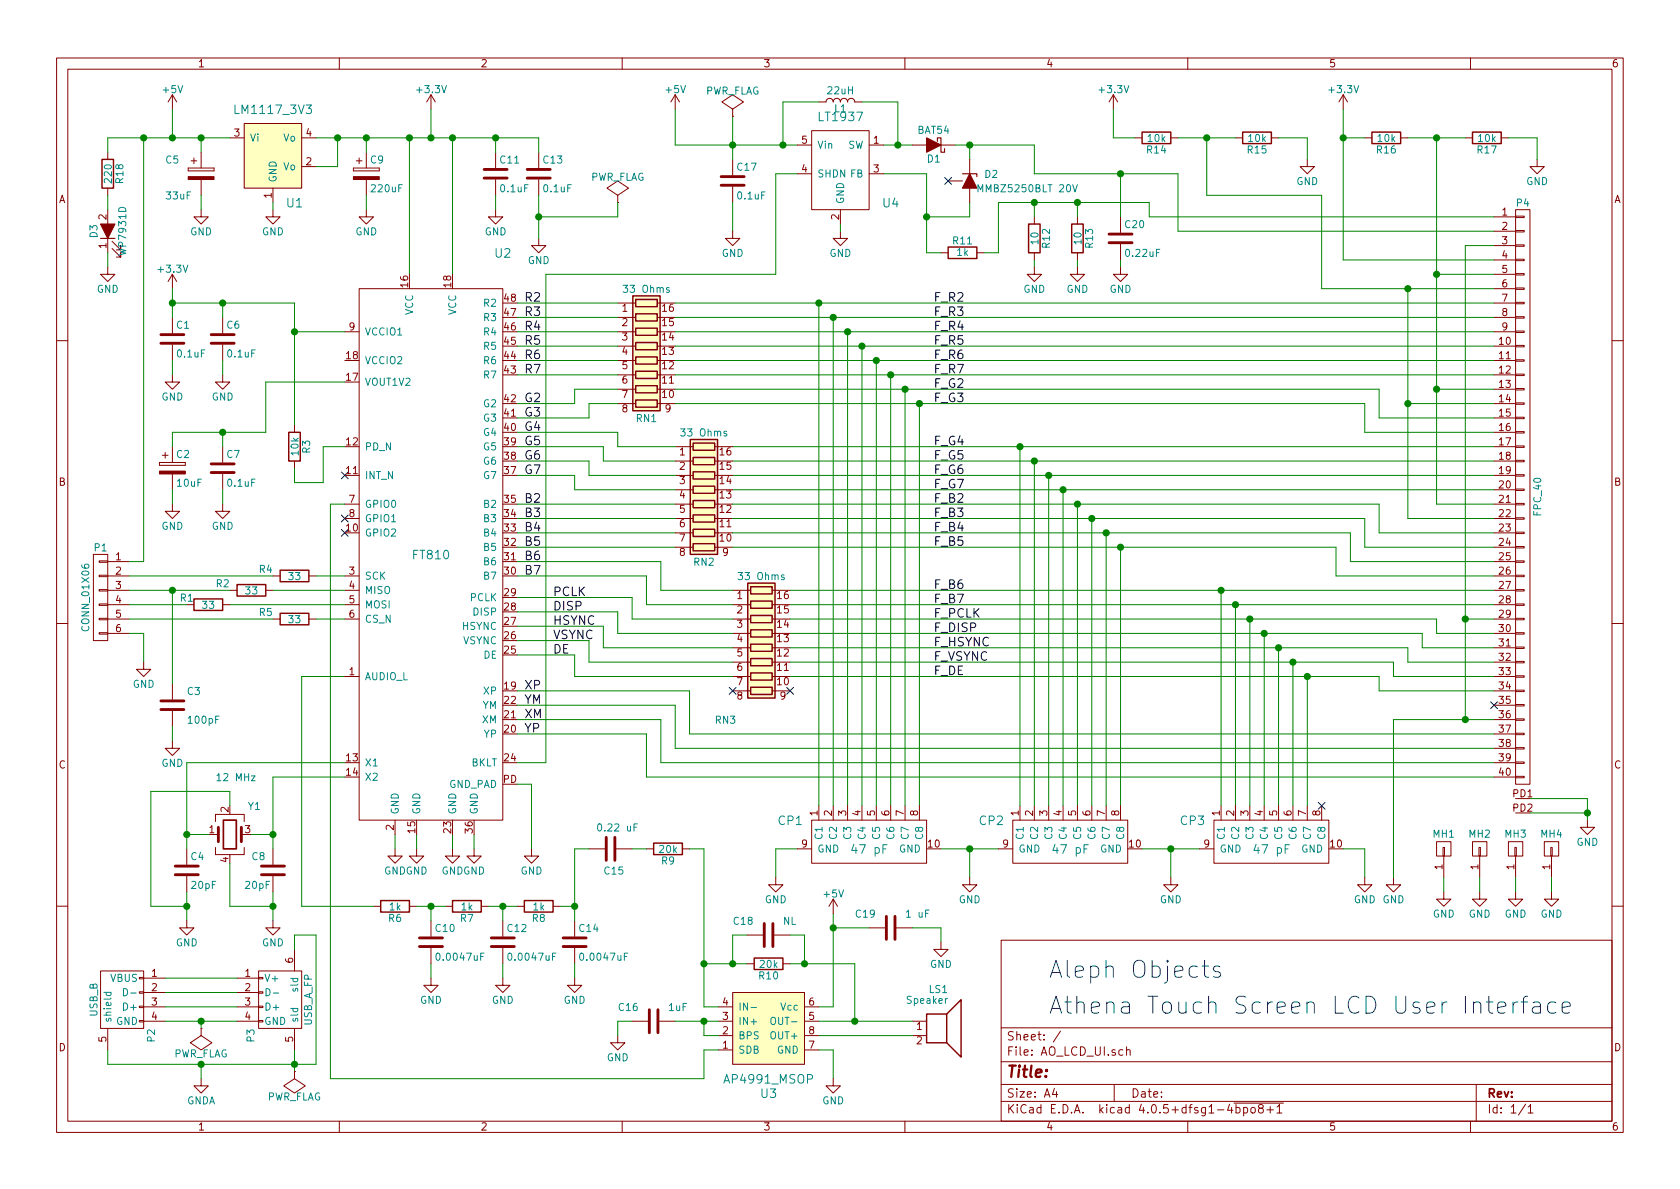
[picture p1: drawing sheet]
<svg xmlns="http://www.w3.org/2000/svg" width="297mm" height="210mm" viewBox="0 0 297 210" stroke-linecap="round" stroke-linejoin="round" font-family="sans-serif">
<g fill="none" stroke="#840000" stroke-width=".18">
<path d="M10 10.3h277v189.9h-277zM12 12.2h273v186.1h-273zM30.5 16.8l-.8 1.2M30.5 16.8v2.5M30.5 16.8l.7 1.2M60 10.3v1.9M76.2 16.8l-.8 1.2M76.2 16.8v2.5M76.2 16.8l.8 1.2M110 10.3v1.9M119.4 16.8l-.8 1.2M119.4 16.8v2.5"/>
<path d="M119.4 16.8l.7 1.2M129.5 19.3l1.9-1.3-1.9-1.2-1.9 1.2 1.9 1.3v1.3M144.8 18h1.2a.63 .63 0 0 1 .7-.6 .63 .63 0 0 1 .6 .6 .63 .63 0 0 1 .7-.6 .63 .63 0 0 1 .6 .6 .63 .63 0 0 1 .6-.6 .63 .63 0 0 1 .7 .6 .63 .63 0 0 1 .6-.6 .63 .63 0 0 1 .6 .6h1.3M160 10.3v1.9M196.8 16.8l-.7 1.2M196.8 16.8v2.5M196.8 16.8l.8 1.2M210 10.3v1.9M237.5 16.8l-.8 1.2M237.5 16.8v2.5M237.5 16.8l.8 1.2M260 10.3v1.9"/>
<path d="M19 26.9v1.3M19 33.3v1.2M19 37.1v7.6M33.3 29.7v.5zM33.3 30.2h4.5zM33.3 29.7h4.5zM33.8 28.4h1M34.3 27.9v1.1M35.6 37.1v1.2h1.2l-1.2 1.3-1.3-1.3h1.3M35.6 26.9v2.8M35.6 31.7v2.8M37.8 29.7v.5z"/>
<path d="M40.6 24.4h2.6M43.2 21.8h10.1v11.5h-10.1zM48.3 37.1v1.2h1.2l-1.2 1.3-1.3-1.3h1.3M48.3 33.3v2.5M53.3 24.4h2.6M53.3 29.5h2.6M62.5 29.7v.5zM62.5 30.2h4.6zM62.5 29.7h4.6zM63 28.4h1M63.5 27.9v1.1M64.8 37.1v1.2h1.2l-1.2 1.3-1.3-1.3h1.3"/>
<path d="M64.8 26.9v2.8M64.8 31.7v2.8M67.1 29.7v.5zM87.6 37.1v1.2h1.3l-1.3 1.3-1.2-1.3h1.2M87.6 26.9v2.8M87.6 31.7v2.8M95.2 26.9v2.8M95.2 31.7v2.8M109.2 35.8h.1M109.2 34.5l1.9-1.2-1.9-1.3-1.9 1.3 1.9 1.2v1.3M129.5 20.6h.1M129.5 28.2v2.8"/>
<path d="M129.5 33v2.8M141 25.6h2.5M141 30.7h2.5M143.5 23.1h10.2v14h-10.2zM148.6 37.1v2.5M153.7 25.6h2.5M153.7 30.7h2.5M161.3 25.6h7.6M167.6 32h2.6M171.4 28.2v7.6M182.9 38.3v1.3M190.5 38.3v1.3"/>
<path d="M198.1 38.3v2.8M200.7 24.4h1.2M207 24.4h1.3M218.4 24.4h1.3M224.8 24.4h1.3M231.1 28.2v1.3h1.3l-1.3 1.2-1.2-1.2h1.2M241.3 24.4h1.3M247.6 24.4h1.3M259.1 24.4h1.2M264.2 38.3h3.8M265.4 24.4h1.3M268 38.2h1.5v.3h-1.5z"/>
<path d="M268 37.1h2.5v101.6h-2.5zM271.8 28.2v1.3h1.2l-1.2 1.2-1.3-1.2h1.3M19 47.2v1.3h1.3l-1.3 1.3-1.2-1.3h1.2M19.8 43.9l1.5 1.6v-.8v.8h-.7M19.8 42.7l1.5 1.5v-.8v.8h-.7M30.5 48.5v2.5M30.5 56.1v2.8M30.5 48.5l-.8 1.3M30.5 48.5l.7 1.3M39.4 56.1v2.8M61 58.7h2.5M63.5 51h25.4v94h-25.4z"/>
<path d="M95.2 42.2v1.2h1.3l-1.3 1.3-1.2-1.3h1.2M109.2 53.6h3.2M109.2 56.1h3.2M109.2 58.7h3.2M116.2 53.6h.6M116.2 56.1h.6M116.2 58.7h.6M129.5 40.9v1.3h1.3l-1.3 1.2-1.2-1.2h1.2M148.6 40.9v1.3h1.3l-1.3 1.2-1.3-1.2h1.3M166.4 44.7h1.2M172.7 44.7h1.3M182.9 47.2v1.3h1.2l-1.2 1.3-1.3-1.3h1.3"/>
<path d="M182.9 44.7v1.3M190.5 47.2v1.3h1.3l-1.3 1.3-1.3-1.3h1.3M190.5 44.7v1.3M198.1 47.2v1.3h1.3l-1.3 1.3-1.3-1.3h1.3M198.1 43.2v2.8M264.2 53.6h3.8M264.2 56.1h3.8M264.2 58.7h3.8M264.2 40.9h3.8M264.2 43.4h3.8M264.2 46h3.8M264.2 48.5h3.8"/>
<path d="M264.2 51h3.8M268 58.5h1.5v.3h-1.5zM268 56h1.5v.3h-1.5zM268 53.5h1.5v.2h-1.5zM268 50.9h1.5v.3h-1.5zM268 48.4h1.5v.2h-1.5zM268 45.8h1.5v.3h-1.5zM268 43.3h1.5v.3h-1.5zM268 40.8h1.5v.2h-1.5zM10 60.2h2M30.5 66.3v1.3h1.2l-1.2 1.2-1.3-1.2h1.3M30.5 61v2.7"/>
<path d="M30.5 79v2.8M39.4 66.3v1.3h1.2l-1.2 1.2-1.3-1.2h1.3M39.4 61v2.7M39.4 79v2.8M52.1 75.2v1.2M109.2 61.2h3.2M109.2 63.7h3.2M109.2 66.3h3.2M109.2 68.8h3.2M109.2 71.4h3.2M116.2 61.2h.6M116.2 63.7h.6"/>
<path d="M116.2 66.3h.6M116.2 68.8h.6M116.2 71.4h3.2M119.4 79h3.2M126.4 79h.6M264.2 61.2h3.8M264.2 63.7h3.8M264.2 66.3h3.8M264.2 68.8h3.8M264.2 71.4h3.8M264.2 79h3.8M264.2 73.9h3.8"/>
<path d="M264.2 76.4h3.8M268 78.9h1.5v.2h-1.5zM268 76.3h1.5v.3h-1.5zM268 73.8h1.5v.2h-1.5zM268 71.2h1.5v.3h-1.5zM268 68.7h1.5v.3h-1.5zM268 66.2h1.5v.2h-1.5zM268 63.6h1.5v.3h-1.5zM268 61.1h1.5v.2h-1.5zM285 60.2h2M16.5 98h2.5v15.3h-2.5zM17.5 99.2h1.5v.2h-1.5z"/>
<path d="M19 99.3h3.9M28.2 81.8v.5zM28.2 82.3h4.6zM28.2 81.8h4.6zM28.7 80.5h1M29.2 80v1M30.5 89.1v1.3h1.2l-1.2 1.3-1.3-1.3h1.3M30.5 83.8v2.8M32.8 81.8v.5zM39.4 89.1v1.3h1.2l-1.2 1.3-1.3-1.3h1.3M39.4 83.8v2.8M52.1 81.5v1.3"/>
<path d="M61 89.1h2.5M61 91.7h2.5M119.4 81.5h3.2M119.4 84.1h3.2M119.4 86.6h3.2M119.4 89.1h3.2M119.4 91.7h3.2M119.4 94.2h3.2M119.4 96.8h3.2M126.4 81.5h.6M126.4 84.1h.6M126.4 86.6h.6"/>
<path d="M126.4 89.1h.6M126.4 91.7h.6M126.4 94.2h.6M126.4 96.8h3.1M264.2 81.5h3.8M264.2 84.1h3.8M264.2 86.6h3.8M264.2 89.1h3.8M264.2 91.7h3.8M264.2 94.2h3.8M264.2 96.8h3.8M264.2 99.3h3.8"/>
<path d="M268 99.2h1.5v.2h-1.5zM268 96.6h1.5v.3h-1.5zM268 94.1h1.5v.3h-1.5zM268 91.6h1.5v.2h-1.5zM268 89h1.5v.3h-1.5zM268 86.5h1.5v.2h-1.5zM268 83.9h1.5v.3h-1.5zM268 81.4h1.5v.3h-1.5zM10 110.3h2M17.5 111.9h1.5v.2h-1.5zM17.5 109.3h1.5v.3h-1.5zM17.5 106.8h1.5v.3h-1.5z"/>
<path d="M17.5 104.3h1.5v.2h-1.5zM17.5 101.7h1.5v.3h-1.5zM19 104.4h3.9M19 106.9h3.9M19 109.5h3.9M19 112h3.9M19 101.8h3.9M25.4 117.1v1.3h1.3l-1.3 1.2-1.3-1.2h1.3M39.4 106.9h1.2M40.6 104.4h1.3M47 104.4h1.3M48.3 109.5h1.2"/>
<path d="M48.3 101.8h1.2M54.6 109.5h1.3M54.6 101.8h1.3M61 104.4h2.5M61 106.9h2.5M61 109.5h2.5M61 119.6h2.5M61 101.8h2.5M129.5 104.4h3.2M129.5 106.9h3.2M129.5 109.5h3.2M129.5 112h3.2"/>
<path d="M129.5 114.5h3.2M129.5 117.1h3.2M129.5 119.6h3.2M136.5 104.4h.7M136.5 106.9h.7M136.5 109.5h.7M136.5 112h.7M136.5 114.5h.7M136.5 117.1h.7M136.5 119.6h.7M264.2 104.4h3.8M264.2 106.9h3.8"/>
<path d="M264.2 109.5h3.8M264.2 112h3.8M264.2 114.5h3.8M264.2 117.1h3.8M264.2 119.6h3.8M264.2 101.8h3.8M268 119.5h1.5v.3h-1.5zM268 117h1.5v.2h-1.5zM268 114.4h1.5v.3h-1.5zM268 111.9h1.5v.2h-1.5zM268 109.3h1.5v.3h-1.5zM268 106.8h1.5v.3h-1.5z"/>
<path d="M268 104.3h1.5v.2h-1.5zM268 101.7h1.5v.3h-1.5zM285 110.3h2M30.5 131.1v1.2h1.2l-1.2 1.3-1.3-1.3h1.3M30.5 120.9v2.8M30.5 125.7v2.8M129.5 122.2h3.2M136.5 122.2h3.2M264.2 122.2h3.8M264.2 137.4h3.8M264.2 124.7h3.8M264.2 127.2h3.8"/>
<path d="M264.2 129.8h3.8M264.2 132.3h3.8M264.2 134.9h3.8M268 137.3h1.5v.2h-1.5zM268 134.7h1.5v.3h-1.5zM268 132.2h1.5v.3h-1.5zM268 129.7h1.5v.2h-1.5zM268 127.1h1.5v.3h-1.5zM268 124.6h1.5v.2h-1.5zM268 122h1.5v.3h-1.5zM33 150.1v2.8M33 154.9v2.8"/>
<path d="M38.1 149.9v1.2h5.1v-1.2M38.1 145.3v-1.3h5.1v1.3M38.1 147.6h.5M42.7 147.6h.5M48.3 150.1v2.8M48.3 154.9v2.8M69.8 150.1v1.3h1.3l-1.3 1.2-1.2-1.2h1.2M69.8 145v2.6M73.7 150.1v1.3h1.2l-1.2 1.2-1.3-1.2h1.3M80 150.1v1.3h1.3l-1.3 1.2-1.3-1.2h1.3M83.8 150.1v1.3h1.3l-1.3 1.2-1.3-1.2h1.3M94 150.1v1.3h1.2l-1.2 1.2-1.3-1.2h1.3"/>
<path d="M104.1 150.1h2.8M109 150.1h2.8M114.3 150.1h1.3M120.6 150.1h1.3M137.2 155.2v1.3h1.2l-1.2 1.2-1.3-1.2h1.3M141 150.1h2.5M143.5 145h20.3v7.6h-20.3zM144.8 142.5v2.5M147.3 142.5v2.5M147.3 159v2.5M147.3 159l-.7 1.3M147.3 159l.8 1.3"/>
<path d="M149.9 142.5v2.5M152.4 142.5v2.5M154.9 142.5v2.5M157.5 142.5v2.5M160 142.5v2.5M162.6 142.5v2.5M171.4 155.2v1.3h1.3l-1.3 1.2-1.2-1.2h1.2M176.5 150.1h2.6M179.1 145h20.3v7.6h-20.3zM180.3 142.5v2.5M182.9 142.5v2.5M185.4 142.5v2.5"/>
<path d="M188 142.5v2.5M190.5 142.5v2.5M193 142.5v2.5M195.6 142.5v2.5M198.1 142.5v2.5M207 155.2v1.3h1.3l-1.3 1.2-1.3-1.2h1.3M212.1 150.1h2.5M214.6 145h20.3v7.6h-20.3zM215.9 142.5v2.5M218.4 142.5v2.5M221 142.5v2.5M223.5 142.5v2.5"/>
<path d="M226.1 142.5v2.5M228.6 142.5v2.5M231.1 142.5v2.5M233.7 142.5v2.5M241.3 155.2v1.3h1.3l-1.3 1.2-1.3-1.2h1.3M246.4 155.2v1.3h1.2l-1.2 1.2-1.3-1.2h1.3M254 148.8h2.5v2.6h-2.5zM255.1 149.9h.3v1.5h-.3zM255.3 157.7v1.3h1.2l-1.2 1.3-1.3-1.3h1.3M255.3 151.4v3.8M260.3 148.8h2.6v2.6h-2.6zM261.5 149.9h.2v1.5h-.2z"/>
<path d="M261.6 157.7v1.3h1.3l-1.3 1.3-1.3-1.3h1.3M261.6 151.4v3.8M266.7 148.8h2.5v2.6h-2.5zM267.8 149.9h.3v1.5h-.3zM268 157.7v1.3h1.2l-1.2 1.3-1.3-1.3h1.3M268 151.4v3.8M273 148.8h2.6v2.6h-2.6zM274.2 149.9h.2v1.5h-.2zM274.3 157.7v1.3h1.3l-1.3 1.3-1.3-1.3h1.3M274.3 151.4v3.8M280.7 145v1.3h1.2l-1.2 1.3-1.3-1.3h1.3M10 160.2h2"/>
<path d="M17.8 171.7h7.6v10.2h-7.6zM24.6 172.8h.8v.3h-.8zM24.6 175.4h.8v.2h-.8zM24.6 177.9h.8v.3h-.8zM25.4 178h3.8M25.4 173h3.8M25.4 175.5h3.8M33 162.8v1.3h1.3l-1.3 1.2-1.3-1.2h1.3M41.9 178h3.8M41.9 173h3.8M41.9 175.5h3.8M45.7 171.7h7.6v10.2h-7.6z"/>
<path d="M45.7 172.8h.8v.3h-.8zM45.7 175.4h.8v.2h-.8zM45.7 177.9h.8v.3h-.8zM48.3 162.8v1.3h1.2l-1.2 1.2-1.3-1.2h1.3M52.1 167.9v3.8M66 160.3h1.3M72.4 160.3h1.3M76.2 173v1.2h1.3l-1.3 1.3-1.3-1.3h1.3M76.2 162.8v2.8M76.2 167.6v2.8M78.7 160.3h1.3M85.1 160.3h1.3"/>
<path d="M88.9 173v1.2h1.3l-1.3 1.3-1.3-1.3h1.3M88.9 162.8v2.8M88.9 167.6v2.8M91.4 160.3h1.3M97.8 160.3h1.3M101.6 173v1.2h1.3l-1.3 1.3-1.3-1.3h1.3M101.6 162.8v2.8M101.6 167.6v2.8M127 178h2.5M129.5 175.5h12.7v12.7h-12.7zM132.1 170.4h1.2M132.1 165.3h2.8"/>
<path d="M136.9 165.3h2.8M138.4 170.4h1.3M142.2 178h2.6M153.7 164.1h2.8M158.5 164.1h2.8M166.4 166.6v1.3h1.2l-1.2 1.3-1.3-1.3h1.3M177 166.3h108v32h-108zM285 160.2h2M19 181.9v3.8M24.6 180.5h.8v.2h-.8zM25.4 180.6h3.8M35.6 190.7v1.3h1.2l-1.2 1.3-1.3-1.3h1.3"/>
<path d="M35.6 181.9h.1M35.6 181.9v1.2l1.9 1.3-1.9 1.3-1.9-1.3 1.9-1.3M41.9 180.6h3.8M45.7 180.5h.8v.2h-.8zM52.1 189.5h.1M52.1 189.5v1.2l1.9 1.3-1.9 1.3-1.9-1.3 1.9-1.3M52.1 181.9v3.8M60 198.3v1.9M109.2 183.1v1.3h1.3l-1.3 1.3-1.3-1.3h1.3M110 198.3v1.9M111.8 180.6h2.8M116.6 180.6h2.8"/>
<path d="M127 180.6h2.5M127 183.1h2.5M127 185.7h2.5M142.2 180.6h2.6M142.2 183.1h2.6M142.2 185.7h2.6M147.3 190.7v1.3h1.3l-1.3 1.3-1.3-1.3h1.3M160 198.3v1.9M161.3 180.6h2.5M161.3 183.1h2.5M177 194.8h108M177 191.8h108"/>
<path d="M177 187.8h108M177 181.8h108M186.4 192.5l-.3 1h.9M186.8 193v1M187.5 182.3l-1.3 2M197 191.8v3M199.2 185.7l.2-.1 .4 .1v.9M199.2 185.1v1.5M210 198.3v1.9M217.4 195.2l-.4 1.1h1M217.8 195.8v1M218.2 195.1h8.7"/>
<path d="M218.5 195.9l.5-.1 .3 .3-.2 .6h-.6M218.5 195.3v1.5M219.9 195.9l.4-.1 .3 .3-.1 .6h-.6M219.9 195.8v1.5M221.2 196l.2-.2 .5 .2v.5l-.1 .2-.4 .1-.2-.1zM222.8 196l-.3-.3 .1-.2 .2-.2 .4 .1 .2 .2-.1 .2-.6 .2a.48 .48 0 0 0-.1 .7l.2 .1 .5-.1a.48 .48 0 0 0-.2-.7M224 196.3h1.1M224.6 195.7v1.1M225.8 195.8l.4-.5v1.5M225.8 196.8h.8M260 198.3v1.9M261 191.8v6.5"/>
<path d="M269.7 195.2l-1.2 2M270.2 195.8l.4-.5v1.5M270.2 196.8h.8"/>
</g>
<g fill="none" stroke="#008400" stroke-width=".18">
<path d="M30.5 19.3v5.1M76.2 19.3v5.1M119.4 19.3v6.3h21.6M144.8 18h-6.4v7.6M152.4 18h6.3v7.6M196.8 19.3v5.1h3.9M237.5 19.3v26.7h26.7M19 34.5v2.6M25.4 24.4v74.9h-2.5M35.6 24.4v2.5M35.6 34.5v2.6M40.6 24.4h-21.6v2.5"/>
<path d="M48.3 35.8v1.3M55.9 24.4h39.3v2.5M59.7 24.4v5.1h-3.8M64.8 24.4v2.5M64.8 34.5v2.6M72.4 24.4v24.1M80 24.4v24.1M87.6 24.4v2.5M87.6 34.5v2.6M95.2 34.5v7.7M109.2 35.8v2.5h-14M129.5 20.6v7.6"/>
<path d="M129.5 35.8v5.1M141 30.7h-3.8v17.8h-40.7v86.4h-5.1M148.6 39.6v1.3M156.2 25.6h5.1M156.2 30.7h7.6v14h2.6M168.9 25.6h14v5.1h25.4v10.2h55.9M171.4 25.6v2.6M171.4 35.8v2.5h-7.6M182.9 35.8v2.5M190.5 35.8v2.5M198.1 30.7v7.6M208.3 24.4h10.1"/>
<path d="M213.4 24.4v10.1h20.3v16.5h30.5M226.1 24.4h5v3.8M237.5 24.4h3.8M248.9 24.4h10.2M254 24.4v64.7h10.2M264.2 38.3h-61v-2.5h-26.7v8.9h-2.5M266.7 24.4h5.1v3.8M19 44.7v2.5M30.5 53.6h21.6v21.6M30.5 51v5.1M39.4 53.6v2.5M52.1 58.7h8.9"/>
<path d="M91.4 53.6h17.8M91.4 56.1h17.8M91.4 58.7h17.8M119.4 53.6h144.8M119.4 56.1h144.8M119.4 58.7h144.8M144.8 53.6v88.9M147.3 56.1v86.4M149.9 58.7v83.8M182.9 46v1.2M190.5 46v1.2M198.1 46v1.2"/>
<path d="M248.9 51v40.7h15.3M254 48.5h10.2M264.2 43.4h-5.1v83.8M30.5 63.7v2.6M39.4 63.7v2.6M39.4 76.4v2.6M61 67.6h-14v8.8h-16.5v2.6M61 79h-3.9v6.3h-5v-2.5M91.4 76.4h17.8v2.6h10.2M91.4 79h15.3v2.5h12.7M91.4 61.2h17.8M91.4 63.7h17.8"/>
<path d="M91.4 66.3h17.8M109.2 71.4h-5.1v2.5h-12.7M109.2 68.8h-7.6v2.6h-10.2M119.4 68.8h124.4v5.1h20.4M119.4 71.4h121.9v5h22.9M119.4 61.2h144.8M119.4 63.7h144.8M119.4 66.3h144.8M129.5 79h134.7M152.4 61.2v81.3M154.9 63.7v78.8M157.5 66.3v76.2"/>
<path d="M160 68.8v73.7M162.6 71.4v71.1M180.3 79v63.5M248.9 71.4h15.3M254 68.8h10.2M30.5 86.6v2.5M39.4 86.6v2.5M61 89.1h-2.6v101.6h66.1v-5h2.5M91.4 81.5h12.7v2.6h15.3M91.4 84.1h10.2v2.5h17.8M91.4 94.2h28M91.4 96.8h28"/>
<path d="M91.4 99.3h25.4v5.1h12.7M91.4 89.1h28M91.4 91.7h28M129.5 89.1h114.3v5.1h20.4M129.5 91.7h111.8v5.1h22.9M129.5 81.5h134.7M129.5 84.1h134.7M129.5 86.6h134.7M129.5 94.2h109.3v5.1h25.4M129.5 96.8h106.7v5h28M182.9 81.5v61M185.4 84.1v58.4"/>
<path d="M188 86.6v55.9M190.5 89.1v53.4M193 91.7v50.8M195.6 94.2v48.3M198.1 96.8v45.7M22.9 101.8h25.4M22.9 104.4h17.7M22.9 106.9h10.1M22.9 112h2.5v5.1M22.9 109.5h25.4M30.5 104.4v16.5M40.6 106.9h20.4"/>
<path d="M48.3 104.4h12.7M55.9 101.8h5.1M55.9 109.5h5.1M61 119.6h-7.7v40.7h12.7M91.4 101.8h22.9v5.1h15.2M91.4 108.2h17.8v3.8h20.3M91.4 110.7h15.3v3.8h22.8M91.4 113.3h12.7v3.8h25.4M91.4 115.8h10.2v3.8h27.9M91.4 105.7h20.4v3.8h17.7M139.7 119.6h104.1v2.6h20.4M139.7 104.4h124.5"/>
<path d="M139.7 106.9h124.5M139.7 112h111.8v2.5h12.7M139.7 109.5h114.3v2.5h10.2M139.7 114.5h109.2v2.6h15.3M139.7 117.1h106.7v2.5h17.8M215.9 104.4v38.1M218.4 106.9v35.6M221 109.5v33M223.5 112v30.5M226.1 114.5v28M228.6 117.1v25.4M231.1 119.6v22.9"/>
<path d="M259.1 109.5h5.1M30.5 128.5v2.6M61 134.9h-28v15.2M61 137.4h-12.7v12.7M91.4 122.2h30.5v7.6h142.3M91.4 127.2h25.4v7.7h147.4M91.4 129.8h22.9v7.6h149.9M91.4 124.7h28v7.6h144.8M91.4 138.7h2.6v11.4M264.2 127.2h-17.8v28M33 147.6h3.8M33 157.7v5.1"/>
<path d="M40.6 142.5v-2.6h-13.9v20.4h6.3M40.6 152.6v7.7h7.7M44.4 147.6h3.9M48.3 157.7v5.1M69.8 147.6v2.5M73.7 147.6v2.5M80 147.6v2.5M83.8 147.6v2.5M104.1 150.1h-2.5v12.7M111.8 150.1h2.5M121.9 150.1h2.6v27.9h2.5M141 150.1h-3.8v5.1"/>
<path d="M166.4 150.1h10.1M171.4 150.1v5.1M201.9 150.1h10.2M207 150.1v5.1M237.5 150.1h3.8v5.1M255.3 155.2v2.5M261.6 155.2v2.5M268 155.2v2.5M270.5 141.2h10.2v3.8M270.5 143.8h10.2M274.3 155.2v2.5M29.2 178h12.7"/>
<path d="M29.2 173h12.7M29.2 175.5h12.7M52.1 167.9v-2.6h3.8v22.9h-36.9v-2.5M73.7 160.3h5M76.2 160.3v2.5M76.2 170.4v2.6M86.4 160.3h5M88.9 160.3v2.5M88.9 170.4v2.6M99.1 160.3h2.5M101.6 170.4v2.6M124.5 170.4h7.6"/>
<path d="M132.1 165.3h-2.6v5.1M139.7 170.4h11.4v10.2M139.7 165.3h2.5v5.1M147.3 161.5v16.5h-2.5M147.3 164.1h6.4M161.3 164.1h5.1v2.5M29.2 180.6h12.7M35.6 180.6v1.3M35.6 188.2v2.5M52.1 185.7v3.8M111.8 180.6h-2.6v2.5M119.4 180.6h7.6"/>
<path d="M124.5 180.6v2.5h2.5M144.8 185.7h2.5v5M144.8 180.6h16.5M144.8 183.1h16.5"/>
</g>
<g fill="#008400" stroke="#008400" stroke-width=".25">
<circle cx="254" cy="48.5" r=".51"/>
<circle cx="254" cy="68.8" r=".51"/>
<circle cx="254" cy="24.4" r=".51"/>
<circle cx="213.4" cy="24.4" r=".51"/>
<circle cx="248.9" cy="51" r=".51"/>
<circle cx="248.9" cy="71.4" r=".51"/>
<circle cx="259.1" cy="127.2" r=".51"/>
<circle cx="259.1" cy="109.5" r=".51"/>
<circle cx="144.8" cy="53.6" r=".51"/>
<circle cx="147.3" cy="56.1" r=".51"/>
<circle cx="149.9" cy="58.7" r=".51"/>
<circle cx="152.4" cy="61.2" r=".51"/>
<circle cx="154.9" cy="63.7" r=".51"/>
<circle cx="157.5" cy="66.3" r=".51"/>
<circle cx="160" cy="68.8" r=".51"/>
<circle cx="162.6" cy="71.4" r=".51"/>
<circle cx="180.3" cy="79" r=".51"/>
<circle cx="182.9" cy="81.5" r=".51"/>
<circle cx="185.4" cy="84.1" r=".51"/>
<circle cx="188" cy="86.6" r=".51"/>
<circle cx="190.5" cy="89.1" r=".51"/>
<circle cx="193" cy="91.7" r=".51"/>
<circle cx="195.6" cy="94.2" r=".51"/>
<circle cx="198.1" cy="96.8" r=".51"/>
<circle cx="215.9" cy="104.4" r=".51"/>
<circle cx="218.4" cy="106.9" r=".51"/>
<circle cx="221" cy="109.5" r=".51"/>
<circle cx="223.5" cy="112" r=".51"/>
<circle cx="226.1" cy="114.5" r=".51"/>
<circle cx="228.6" cy="117.1" r=".51"/>
<circle cx="231.1" cy="119.6" r=".51"/>
<circle cx="207" cy="150.1" r=".51"/>
<circle cx="171.5" cy="150.1" r=".51"/>
<circle cx="158.8" cy="25.6" r=".51"/>
<circle cx="163.8" cy="38.3" r=".51"/>
<circle cx="190.5" cy="35.8" r=".51"/>
<circle cx="182.9" cy="35.8" r=".51"/>
<circle cx="171.5" cy="25.6" r=".51"/>
<circle cx="198.1" cy="30.7" r=".51"/>
<circle cx="138.4" cy="25.6" r=".51"/>
<circle cx="129.5" cy="25.6" r=".51"/>
<circle cx="59.7" cy="24.4" r=".51"/>
<circle cx="87.6" cy="24.4" r=".51"/>
<circle cx="72.4" cy="24.4" r=".51"/>
<circle cx="80" cy="24.4" r=".51"/>
<circle cx="76.2" cy="24.4" r=".51"/>
<circle cx="35.6" cy="24.4" r=".51"/>
<circle cx="52.1" cy="58.7" r=".51"/>
<circle cx="39.4" cy="53.6" r=".51"/>
<circle cx="30.5" cy="53.6" r=".51"/>
<circle cx="39.4" cy="76.4" r=".51"/>
<circle cx="237.5" cy="24.4" r=".51"/>
<circle cx="48.3" cy="147.6" r=".51"/>
<circle cx="33" cy="147.6" r=".51"/>
<circle cx="48.3" cy="160.3" r=".51"/>
<circle cx="33" cy="160.3" r=".51"/>
<circle cx="30.5" cy="24.4" r=".51"/>
<circle cx="30.5" cy="104.4" r=".51"/>
<circle cx="151.1" cy="180.6" r=".51"/>
<circle cx="142.2" cy="170.4" r=".51"/>
<circle cx="129.5" cy="170.4" r=".51"/>
<circle cx="147.3" cy="164.1" r=".51"/>
<circle cx="124.5" cy="170.4" r=".51"/>
<circle cx="124.5" cy="180.6" r=".51"/>
<circle cx="101.6" cy="160.3" r=".51"/>
<circle cx="88.9" cy="160.3" r=".51"/>
<circle cx="76.2" cy="160.3" r=".51"/>
<circle cx="35.6" cy="188.2" r=".51"/>
<circle cx="52.1" cy="188.2" r=".51"/>
<circle cx="95.3" cy="38.3" r=".51"/>
<circle cx="35.6" cy="180.6" r=".51"/>
<circle cx="64.8" cy="24.4" r=".51"/>
<circle cx="280.7" cy="143.8" r=".51"/>
<circle cx="25.4" cy="24.4" r=".51"/>
</g>
<g fill="none" stroke="#840000" stroke-width=".25">
<path d="M18 28.2h2.1v5.1h-2.1zM181.9 39.6h2v5.1h-2zM189.5 39.6h2v5.1h-2zM201.9 23.4h5.1v2h-5.1zM219.7 23.4h5.1v2h-5.1zM242.6 23.4h5v2h-5zM260.3 23.4h5.1v2h-5.1zM111.9 52.3h4.8v20.3h-4.8zM112.4 53h3.8v1.2h-3.8zM112.4 55.5h3.8v1.3h-3.8zM112.4 58h3.8v1.3h-3.8zM167.6 43.7h5.1v2h-5.1z"/>
<path d="M51.1 76.4h2v5.1h-2zM112.4 60.6h3.8v1.2h-3.8zM112.4 63.1h3.8v1.3h-3.8zM112.4 65.7h3.8v1.2h-3.8zM112.4 68.2h3.8v1.3h-3.8zM112.4 70.7h3.8v1.3h-3.8zM122 77.7h4.9v20.3h-4.9zM122.6 78.4h3.8v1.2h-3.8zM122.6 80.9h3.8v1.3h-3.8zM122.6 83.4h3.8v1.3h-3.8zM122.6 86h3.8v1.2h-3.8zM122.6 88.5h3.8v1.3h-3.8z"/>
<path d="M122.6 91.1h3.8v1.2h-3.8zM122.6 93.6h3.8v1.3h-3.8zM122.6 96.1h3.8v1.3h-3.8zM34.3 105.9h5.1v2h-5.1zM41.9 103.4h5.1v2h-5.1zM49.5 100.8h5.1v2.1h-5.1zM49.5 108.5h5.1v2h-5.1zM132.2 103.1h4.8v20.3h-4.8zM132.7 103.8h3.8v1.2h-3.8zM132.7 106.3h3.8v1.3h-3.8zM132.7 108.8h3.8v1.3h-3.8zM132.7 111.4h3.8v1.2h-3.8z"/>
<path d="M132.7 113.9h3.8v1.3h-3.8zM132.7 116.5h3.8v1.2h-3.8zM132.7 119h3.8v1.3h-3.8zM132.7 121.5h3.8v1.3h-3.8zM67.3 159.3h5.1v2h-5.1zM80 159.3h5.1v2h-5.1zM92.7 159.3h5.1v2h-5.1zM115.6 149.1h5v2h-5zM133.3 169.4h5.1v2h-5.1zM163.8 179.3h3.6v5.1h-3.6zM167.4 179.3l2.5-2.5v10.1l-2.5-2.5"/>
</g>
<g fill="#ffffc2" stroke="#ffffc2" stroke-width=".18">
<path d="M111.9 52.3h4.8v20.3h-4.8z"/>
<path d="M122 77.7h4.9v20.3h-4.9z"/>
<path d="M132.2 103.1h4.8v20.3h-4.8z"/>
<path d="M129.5 175.5h12.7v12.7h-12.7z"/>
<path d="M43.2 21.8h10.1v11.5h-10.1z"/>
</g>
<g fill="none" stroke="#008484" stroke-width=".18">
<path d="M172.9 33.9v-1.2l.5 .8 .4-.8v1.2M189.7 32.7l.4 1.2 .4-1.2M118.3 50.9l-.3-.1-.2 .2 .1 .2 .4 .1v.3h-.5M128.5 76.3l-.3-.1-.2 .2v.2l.5 .1v.3h-.5M138.6 101.7l-.3-.1-.1 .2v.2l.4 .1v.3h-.4M112.7 145.7h-.6v1.3M18.4 175.5h1.2M18.8 175.5v.3l.2 .3 .6-.1v-.5M21.8 174.8a.64 .64 0 0 1 .8 .7 .64 .64 0 0 1-.8 .6zM23.1 175.6h1M47 174.8a.64 .64 0 0 1 .8 .7 .64 .64 0 0 1-.8 .6zM48.3 175.6h1"/>
<path d="M85.6 168.5h-.6v1.3M98.3 168.5h-.6v1.3M111 168.5h-.6v1.3M132.8 178.1h1M136.3 180.1l.3-.2 .4 .1a.83 .83 0 0 1-.2 1.2 .44 .44 0 0 1-.5-.5z"/>
</g>
<g fill="#840000" stroke="#840000" stroke-width=".2">
<path d="M163.8 24.4l2.6 1.2-2.6 1.3z"/>
<path d="M171.4 30.7l1.3 2.6h-2.5z"/>
<path d="M17.8 39.6h2.5l-1.3 2.6z"/>
</g>
<path d="M165.7 25v-.6h.7v2.5h.6v-.6M170.2 30.7h2.5v.5M17.8 42.2h2.5" fill="none" stroke="#840000" stroke-width=".2"/>
<g fill="none" stroke="#840000" stroke-width=".51">
<path d="M85.6 31.5h4.1M85.6 30h4.1M93.2 31.5h4.1M93.2 30h4.1M127.5 32.8h4.1M127.5 31.2h4.1M28.4 59.2h4.1M37.3 59.2h4.1M196.1 42.9h4.1M196.1 41.4h4.1M28.4 60.7h4.1M37.3 60.7h4.1"/>
<path d="M37.3 83.6h4.1M37.3 82h4.1M28.4 125.5h4.1M28.4 123.9h4.1M31 154.7h4.1M31 153.2h4.1M38.6 146.3v2.5M42.7 146.3v2.5M46.2 154.7h4.1M46.2 153.2h4.1M107.2 148.1v4M108.7 148.1v4"/>
<path d="M74.2 167.4h4M74.2 165.9h4M86.9 167.4h4M86.9 165.9h4M99.6 167.4h4M99.6 165.9h4M114.8 178.6v4M116.3 178.6v4M135.1 163.3v4.1M136.7 163.3v4.1M156.7 162v4.1M158.2 162v4.1"/>
</g>
<g fill="#840000" stroke="#840000" stroke-width=".18">
<path d="M62.5 31.2h4.6v.5h-4.6z"/>
<path d="M33.3 31.2h4.5v.5h-4.5z"/>
<path d="M28.2 83.3h4.6v.5h-4.6z"/>
</g>
<path d="M39.5 145h2.3v5.1h-2.3z" fill="none" stroke="#840000" stroke-width=".3"/>
<g fill="none" stroke="#000084" stroke-width=".18">
<path d="M167 31.4l1.2 1.2M168.2 31.4l-1.2 1.2M60.4 83.5l1.2 1.2M60.4 91.1l1.2 1.2M60.4 93.6l1.2 1.2M61.6 83.5l-1.2 1.2M61.6 91.1l-1.2 1.2M61.6 93.6l-1.2 1.2M128.9 121.6l1.2 1.2M130.1 121.6l-1.2 1.2M139.1 121.6l1.2 1.2M140.3 121.6l-1.2 1.2"/>
<path d="M263.6 124.1l1.2 1.2M264.8 124.1l-1.2 1.2M233.1 141.9l1.2 1.2M234.3 141.9l-1.2 1.2"/>
</g>
<path d="M212.5 170.8h1.2M213 169.8v2.6l.1 .3 .6 .1M215.7 171l-.7-.2-.3 .2-.2 .3 .2 .4 1 .3 .1 .3-.1 .4-.3 .1-.9-.1M264.8 178.2l1.4-.3-.1-.6-.9-.1-.3 .1-.1 .3v1.2l.1 .2 .3 .2 .9-.2M267.5 177.2v2M268.4 177.2a.73 .73 0 0 0-.9 .5M268.9 177.2h1.2M270.1 176.2l-.6 .1-.1 .3v2.6M271.1 177.3l.2-.1 .9 .1 .2 .3v1.6M272.4 177.9l-1.1 .1a.59 .59 0 0 0-.4 .6 .59 .59 0 0 0 .4 .6l1.1-.2M275.1 177.3a.96 .96 0 0 0-1.5 .4v.9l.2 .3a.99 .99 0 0 0 1.3 .1M276.2 178.2l1.4-.3-.1-.6-.9-.1-.2 .1-.2 .3v1.2l.2 .2 .2 .2 .9-.2" fill="none" stroke="#0000c2" stroke-width=".18"/>
<g font-size="4.2" fill="#0000c2">
<text x="185.4" y="173">Aleph Objects</text>
<text x="185.4" y="179.3">Athena Touch Screen LCD User Interface</text>
</g>
<text font-size="2.8" fill="#840000" x="178" y="190.5">Title:</text>
<g font-size="2.1" fill="#008484">
<text x="41.9" y="20.2">LM1117_3V3</text>
<text x="144.9" y="21.4">LT1937</text>
<text x="50.7" y="36.7">U1</text>
<text x="156.1" y="36.7">U4</text>
<text x="87.6" y="45.6">U2</text>
<text x="73.1" y="98.9">FT810</text>
<text x="137.6" y="145.9">CP1</text>
<text x="173.2" y="145.9">CP2</text>
<text x="208.8" y="145.9">CP3</text>
<text x="150.9" y="151">47 pF</text>
<text x="186.5" y="151">47 pF</text>
<text x="222" y="151">47 pF</text>
<text x="128.3" y="191.6">AP4991_MSOP</text>
<text x="134.5" y="194.2">U3</text>
</g>
<g font-size="2.1">
<text x="92.7" y="53.3">R2</text>
<text x="165.1" y="53.3">F_R2</text>
<text x="92.7" y="58.4">R4</text>
<text x="92.7" y="55.9">R3</text>
<text x="165.1" y="58.4">F_R4</text>
<text x="165.1" y="55.9">F_R3</text>
<text x="92.7" y="63.5">R6</text>
<text x="92.7" y="61">R5</text>
<text x="165.1" y="63.5">F_R6</text>
<text x="165.1" y="61">F_R5</text>
<text x="92.7" y="71.1">G2</text>
<text x="92.7" y="66">R7</text>
<text x="165.1" y="71.1">F_G3</text>
<text x="165.1" y="68.6">F_G2</text>
<text x="165.1" y="66">F_R7</text>
<text x="92.7" y="76.2">G4</text>
<text x="92.7" y="73.7">G3</text>
<text x="92.7" y="83.8">G7</text>
<text x="92.7" y="81.3">G6</text>
<text x="92.7" y="78.7">G5</text>
<text x="165.1" y="83.8">F_G6</text>
<text x="165.1" y="81.3">F_G5</text>
<text x="165.1" y="78.7">F_G4</text>
<text x="92.7" y="88.9">B2</text>
<text x="165.1" y="88.9">F_B2</text>
<text x="165.1" y="86.4">F_G7</text>
<text x="92.7" y="94">B4</text>
<text x="92.7" y="91.4">B3</text>
<text x="165.1" y="94">F_B4</text>
<text x="165.1" y="91.4">F_B3</text>
<text x="92.7" y="101.6">B7</text>
<text x="92.7" y="99.1">B6</text>
<text x="92.7" y="96.5">B5</text>
<text x="165.1" y="96.5">F_B5</text>
<text x="97.8" y="105.4">PCLK</text>
<text x="97.8" y="107.9">DISP</text>
<text x="165.1" y="106.7">F_B7</text>
<text x="165.1" y="104.1">F_B6</text>
<text x="97.8" y="110.5">HSYNC</text>
<text x="97.8" y="113">VSYNC</text>
<text x="165.1" y="109.2">F_PCLK</text>
<text x="165.1" y="111.8">F_DISP</text>
<text x="97.8" y="115.6">DE</text>
<text x="165.1" y="114.3">F_HSYNC</text>
<text x="165.1" y="116.8">F_VSYNC</text>
<text x="165.1" y="119.4">F_DE</text>
<text x="92.7" y="121.9">XP</text>
<text x="92.7" y="124.5">YM</text>
<text x="92.7" y="127">XM</text>
<text x="92.7" y="129.5">YP</text>
</g>
<g font-size="2.1" fill="#840000">
<text x="178" y="184">Sheet: /</text>
<text x="178" y="186.7">File: AO_LCD_UI.sch</text>
<text x="178" y="196.9">KiCad E.D.A. kicad 4.0.5+dfsg1-4bpo8+1</text>
<text x="178" y="194.1">Size: A4</text>
<text x="200" y="194.1">Date:</text>
<text x="263" y="194.1">Rev:</text>
<text x="263" y="196.9">Id: 1/1</text>
</g>
<g font-size="1.8" fill="#840000">
<text x="35" y="11.9">1</text>
<text x="85" y="11.9">2</text>
<text x="135" y="11.9">3</text>
<text x="185" y="11.9">4</text>
<text x="235" y="11.9">5</text>
<text x="285" y="11.9">6</text>
<text x="41.4" y="24.1">3</text>
<text x="54.1" y="29.2">2</text>
<text x="54.1" y="24.1">4</text>
<text x="141.8" y="25.4">5</text>
<text x="154.5" y="25.4">1</text>
<text x="10.4" y="35.9">A</text>
<text x="48" y="35" transform="rotate(-90 48 35)">1</text>
<text x="141.8" y="30.5">4</text>
<text x="154.5" y="30.5">3</text>
<text x="285.4" y="35.9">A</text>
<text x="18.8" y="38.8" transform="rotate(-90 18.8 38.8)">2</text>
<text x="148.3" y="38.8" transform="rotate(-90 148.3 38.8)">2</text>
<text x="265.6" y="38.1">1</text>
<text x="265.6" y="40.6">2</text>
<text x="18.8" y="43.9" transform="rotate(-90 18.8 43.9)">1</text>
<text x="265.6" y="43.2">3</text>
<text x="265.6" y="45.7">4</text>
<text x="72.1" y="50.7" transform="rotate(-90 72.1 50.7)">16</text>
<text x="79.8" y="50.7" transform="rotate(-90 79.8 50.7)">18</text>
<text x="89.2" y="53.3">48</text>
<text x="265.6" y="48.3">5</text>
<text x="265.6" y="50.8">6</text>
<text x="265.6" y="53.3">7</text>
<text x="61.7" y="58.4">9</text>
<text x="89.2" y="58.4">46</text>
<text x="89.2" y="55.9">47</text>
<text x="110" y="55.1">1</text>
<text x="110" y="57.7">2</text>
<text x="117.1" y="57.7">15</text>
<text x="117.1" y="55.1">16</text>
<text x="265.6" y="55.9">8</text>
<text x="265.6" y="58.4">9</text>
<text x="61.3" y="63.5">18</text>
<text x="89.2" y="63.5">44</text>
<text x="89.2" y="61">45</text>
<text x="110" y="60.2">3</text>
<text x="110" y="62.7">4</text>
<text x="110" y="65.3">5</text>
<text x="117.1" y="65.3">12</text>
<text x="117.1" y="62.7">13</text>
<text x="117.1" y="60.2">14</text>
<text x="265.1" y="61">10</text>
<text x="265.1" y="63.5">11</text>
<text x="61.3" y="67.3">17</text>
<text x="89.2" y="71.1">42</text>
<text x="89.2" y="66">43</text>
<text x="110" y="67.8">6</text>
<text x="110" y="70.4">7</text>
<text x="117.1" y="70.4">10</text>
<text x="117.1" y="67.8">11</text>
<text x="265.1" y="66">12</text>
<text x="265.1" y="68.6">13</text>
<text x="265.1" y="71.1">14</text>
<text x="89.2" y="76.2">40</text>
<text x="89.2" y="73.7">41</text>
<text x="110" y="72.9">8</text>
<text x="117.6" y="72.9">9</text>
<text x="265.1" y="73.7">15</text>
<text x="265.1" y="76.2">16</text>
<text x="61.3" y="83.8">11</text>
<text x="61.3" y="78.7">12</text>
<text x="89.2" y="83.8">37</text>
<text x="89.2" y="81.3">38</text>
<text x="89.2" y="78.7">39</text>
<text x="120.2" y="80.5">1</text>
<text x="120.2" y="83.1">2</text>
<text x="127.3" y="83.1">15</text>
<text x="127.3" y="80.5">16</text>
<text x="265.1" y="78.7">17</text>
<text x="265.1" y="81.3">18</text>
<text x="265.1" y="83.8">19</text>
<text x="10.4" y="85.9">B</text>
<text x="61.7" y="88.9">7</text>
<text x="89.2" y="88.9">35</text>
<text x="120.2" y="85.6">3</text>
<text x="120.2" y="88.1">4</text>
<text x="127.3" y="88.1">13</text>
<text x="127.3" y="85.6">14</text>
<text x="265.1" y="86.4">20</text>
<text x="265.1" y="88.9">21</text>
<text x="285.4" y="85.9">B</text>
<text x="61.3" y="94">10</text>
<text x="61.7" y="91.4">8</text>
<text x="89.2" y="94">33</text>
<text x="89.2" y="91.4">34</text>
<text x="120.2" y="90.7">5</text>
<text x="120.2" y="93.2">6</text>
<text x="120.2" y="95.8">7</text>
<text x="127.3" y="95.8">10</text>
<text x="127.3" y="93.2">11</text>
<text x="127.3" y="90.7">12</text>
<text x="265.1" y="91.4">22</text>
<text x="265.1" y="94">23</text>
<text x="20.5" y="99.1">1</text>
<text x="20.5" y="101.6">2</text>
<text x="61.7" y="101.6">3</text>
<text x="89.2" y="101.6">30</text>
<text x="89.2" y="99.1">31</text>
<text x="89.2" y="96.5">32</text>
<text x="120.2" y="98.3">8</text>
<text x="127.8" y="98.3">9</text>
<text x="265.1" y="96.5">24</text>
<text x="265.1" y="99.1">25</text>
<text x="265.1" y="101.6">26</text>
<text x="20.5" y="104.1">3</text>
<text x="20.5" y="106.7">4</text>
<text x="61.7" y="104.1">4</text>
<text x="61.7" y="106.7">5</text>
<text x="89.2" y="107.9">28</text>
<text x="89.2" y="105.4">29</text>
<text x="130.3" y="105.9">1</text>
<text x="137.5" y="105.9">16</text>
<text x="265.1" y="104.1">27</text>
<text x="265.1" y="106.7">28</text>
<text x="20.5" y="109.2">5</text>
<text x="20.5" y="111.8">6</text>
<text x="61.7" y="109.2">6</text>
<text x="89.2" y="113">26</text>
<text x="89.2" y="110.5">27</text>
<text x="130.3" y="108.5">2</text>
<text x="130.3" y="111">3</text>
<text x="130.3" y="113.5">4</text>
<text x="137.5" y="113.5">13</text>
<text x="137.5" y="111">14</text>
<text x="137.5" y="108.5">15</text>
<text x="265.1" y="111.8">30</text>
<text x="265.1" y="109.2">29</text>
<text x="61.7" y="119.4">1</text>
<text x="89.2" y="115.6">25</text>
<text x="130.3" y="116.1">5</text>
<text x="130.3" y="118.6">6</text>
<text x="137.5" y="118.6">11</text>
<text x="137.5" y="116.1">12</text>
<text x="265.1" y="114.3">31</text>
<text x="265.1" y="116.8">32</text>
<text x="265.1" y="119.4">33</text>
<text x="89.2" y="124.5">22</text>
<text x="89.2" y="121.9">19</text>
<text x="130.3" y="121.2">7</text>
<text x="130.3" y="123.7">8</text>
<text x="137.5" y="121.2">10</text>
<text x="137.9" y="123.7">9</text>
<text x="265.1" y="121.9">34</text>
<text x="265.1" y="124.5">35</text>
<text x="89.2" y="129.5">20</text>
<text x="89.2" y="127">21</text>
<text x="265.1" y="127">36</text>
<text x="265.1" y="129.5">37</text>
<text x="10.4" y="135.9">C</text>
<text x="61.3" y="134.6">13</text>
<text x="61.3" y="137.2">14</text>
<text x="89.2" y="134.6">24</text>
<text x="265.1" y="137.2">40</text>
<text x="265.1" y="132.1">38</text>
<text x="265.1" y="134.6">39</text>
<text x="285.4" y="135.9">C</text>
<text x="40.4" y="143.6" transform="rotate(-90 40.4 143.6)">2</text>
<text x="89" y="138.4">PD</text>
<text x="267.5" y="141">PD1</text>
<text x="267.5" y="143.5">PD2</text>
<text x="37" y="147.3">1</text>
<text x="43.3" y="147.3">3</text>
<text x="69.6" y="146.8" transform="rotate(-90 69.6 146.8)">2</text>
<text x="73.4" y="147.3" transform="rotate(-90 73.4 147.3)">15</text>
<text x="79.8" y="147.3" transform="rotate(-90 79.8 147.3)">23</text>
<text x="83.6" y="147.3" transform="rotate(-90 83.6 147.3)">36</text>
<text x="141.8" y="149.9">9</text>
<text x="144.5" y="144.2" transform="rotate(-90 144.5 144.2)">1</text>
<text x="147.1" y="144.2" transform="rotate(-90 147.1 144.2)">2</text>
<text x="149.6" y="144.2" transform="rotate(-90 149.6 144.2)">3</text>
<text x="152.1" y="144.2" transform="rotate(-90 152.1 144.2)">4</text>
<text x="154.7" y="144.2" transform="rotate(-90 154.7 144.2)">5</text>
<text x="157.2" y="144.2" transform="rotate(-90 157.2 144.2)">6</text>
<text x="159.8" y="144.2" transform="rotate(-90 159.8 144.2)">7</text>
<text x="162.3" y="144.2" transform="rotate(-90 162.3 144.2)">8</text>
<text x="164.1" y="149.9">10</text>
<text x="177.3" y="149.9">9</text>
<text x="180.1" y="144.2" transform="rotate(-90 180.1 144.2)">1</text>
<text x="182.6" y="144.2" transform="rotate(-90 182.6 144.2)">2</text>
<text x="185.2" y="144.2" transform="rotate(-90 185.2 144.2)">3</text>
<text x="187.7" y="144.2" transform="rotate(-90 187.7 144.2)">4</text>
<text x="190.2" y="144.2" transform="rotate(-90 190.2 144.2)">5</text>
<text x="192.8" y="144.2" transform="rotate(-90 192.8 144.2)">6</text>
<text x="195.3" y="144.2" transform="rotate(-90 195.3 144.2)">7</text>
<text x="197.9" y="144.2" transform="rotate(-90 197.9 144.2)">8</text>
<text x="199.7" y="149.9">10</text>
<text x="212.9" y="149.9">9</text>
<text x="215.6" y="144.2" transform="rotate(-90 215.6 144.2)">1</text>
<text x="218.2" y="144.2" transform="rotate(-90 218.2 144.2)">2</text>
<text x="220.7" y="144.2" transform="rotate(-90 220.7 144.2)">3</text>
<text x="223.3" y="144.2" transform="rotate(-90 223.3 144.2)">4</text>
<text x="225.8" y="144.2" transform="rotate(-90 225.8 144.2)">5</text>
<text x="228.3" y="144.2" transform="rotate(-90 228.3 144.2)">6</text>
<text x="230.9" y="144.2" transform="rotate(-90 230.9 144.2)">7</text>
<text x="233.4" y="144.2" transform="rotate(-90 233.4 144.2)">8</text>
<text x="235.3" y="149.9">10</text>
<text x="40.4" y="152.5" transform="rotate(-90 40.4 152.5)">4</text>
<text x="255" y="153.8" transform="rotate(-90 255 153.8)">1</text>
<text x="261.4" y="153.8" transform="rotate(-90 261.4 153.8)">1</text>
<text x="267.7" y="153.8" transform="rotate(-90 267.7 153.8)">1</text>
<text x="274.1" y="153.8" transform="rotate(-90 274.1 153.8)">1</text>
<text x="26.8" y="172.7">1</text>
<text x="43.3" y="172.7">1</text>
<text x="51.8" y="170.3" transform="rotate(-90 51.8 170.3)">6</text>
<text x="26.8" y="175.3">2</text>
<text x="26.8" y="177.8">3</text>
<text x="43.3" y="175.3">2</text>
<text x="43.3" y="177.8">3</text>
<text x="127.8" y="177.8">4</text>
<text x="143" y="177.8">6</text>
<text x="10.4" y="185.9">D</text>
<text x="18.8" y="184.2" transform="rotate(-90 18.8 184.2)">5</text>
<text x="26.8" y="180.3">4</text>
<text x="43.3" y="180.3">4</text>
<text x="51.8" y="184.2" transform="rotate(-90 51.8 184.2)">5</text>
<text x="127.8" y="185.4">1</text>
<text x="127.8" y="182.9">2</text>
<text x="127.8" y="180.3">3</text>
<text x="143" y="180.3">5</text>
<text x="143" y="185.4">7</text>
<text x="143" y="182.9">8</text>
<text x="162.1" y="182.1">1</text>
<text x="162.1" y="184.7">2</text>
<text x="285.4" y="185.9">D</text>
<text x="35" y="199.9">1</text>
<text x="85" y="199.9">2</text>
<text x="135" y="199.9">3</text>
<text x="185" y="199.9">4</text>
<text x="235" y="199.9">5</text>
<text x="285" y="199.9">6</text>
</g>
<g font-size="1.8" fill="#008484">
<text x="28.9" y="16.5">+5V</text>
<text x="73.9" y="16.5">+3.3V</text>
<text x="117.8" y="16.5">+5V</text>
<text x="124.6" y="16.7">PWR_FLAG</text>
<text x="146.4" y="16.7">22uH</text>
<text x="194.5" y="16.5">+3.3V</text>
<text x="235.2" y="16.5">+3.3V</text>
<text x="147.6" y="19.8">L1</text>
<text x="162.3" y="23.6">BAT54</text>
<text x="29.3" y="28.9">C5</text>
<text x="44.2" y="25">Vi</text>
<text x="50.1" y="25">Vo</text>
<text x="65.5" y="28.9">C9</text>
<text x="88.5" y="28.9">C11</text>
<text x="96.1" y="28.9">C13</text>
<text x="144.5" y="26.3">Vin</text>
<text x="149.8" y="26.3">SW</text>
<text x="164" y="28.7">D1</text>
<text x="202.8" y="27.1">R14</text>
<text x="203" y="25.1">10k</text>
<text x="220.6" y="27.1">R15</text>
<text x="220.8" y="25.1">10k</text>
<text x="243.5" y="27.1">R16</text>
<text x="243.6" y="25.1">10k</text>
<text x="261.3" y="27.1">R17</text>
<text x="261.4" y="25.1">10k</text>
<text x="19.8" y="32.2" transform="rotate(-90 19.8 32.2)">220</text>
<text x="21.8" y="32.4" transform="rotate(-90 21.8 32.4)">R18</text>
<text x="29.5" y="35.2">33uF</text>
<text x="48.9" y="32.3" transform="rotate(-90 48.9 32.3)">GND</text>
<text x="50.1" y="30.1">Vo</text>
<text x="65.8" y="34">220uF</text>
<text x="88.6" y="34">0.1uF</text>
<text x="96.2" y="34">0.1uF</text>
<text x="104.3" y="31.9">PWR_FLAG</text>
<text x="130.4" y="30.2">C17</text>
<text x="130.5" y="35.2">0.1uF</text>
<text x="144.5" y="31.4">SHDN FB</text>
<text x="173.5" y="34">MMBZ5250BLT 20V</text>
<text x="174.1" y="31.4">D2</text>
<text x="229.2" y="32.7">GND</text>
<text x="269.8" y="32.7">GND</text>
<text x="33.6" y="41.6">GND</text>
<text x="46.3" y="41.6">GND</text>
<text x="62.8" y="41.6">GND</text>
<text x="85.7" y="41.6">GND</text>
<text x="149.2" y="36.1" transform="rotate(-90 149.2 36.1)">GND</text>
<text x="199" y="40.3">C20</text>
<text x="268.2" y="36.5">P4</text>
<text x="17.2" y="42" transform="rotate(-90 17.2 42)">D3</text>
<text x="22.3" y="44.9" transform="rotate(-90 22.3 44.9)">WP7931D</text>
<text x="93.3" y="46.7">GND</text>
<text x="127.6" y="45.4">GND</text>
<text x="146.6" y="45.4">GND</text>
<text x="168.6" y="43.2">R11</text>
<text x="169.2" y="45.2">1k</text>
<text x="183.6" y="43.1" transform="rotate(-90 183.6 43.1)">10</text>
<text x="185.6" y="43.8" transform="rotate(-90 185.6 43.8)">R12</text>
<text x="191.2" y="43.1" transform="rotate(-90 191.2 43.1)">10</text>
<text x="193.2" y="43.8" transform="rotate(-90 193.2 43.8)">R13</text>
<text x="199.2" y="45.4">0.22uF</text>
<text x="17.1" y="51.8">GND</text>
<text x="28.1" y="48.2">+3.3V</text>
<text x="110.6" y="51.8">33 Ohms</text>
<text x="180.9" y="51.8">GND</text>
<text x="188.5" y="51.8">GND</text>
<text x="196.2" y="51.8">GND</text>
<text x="31.2" y="58.1">C1</text>
<text x="40.1" y="58.1">C6</text>
<text x="64.5" y="59.3">VCCIO1</text>
<text x="73" y="55.8" transform="rotate(-90 73 55.8)">VCC</text>
<text x="80.6" y="55.8" transform="rotate(-90 80.6 55.8)">VCC</text>
<text x="85.6" y="59.3">R4</text>
<text x="85.6" y="56.8">R3</text>
<text x="85.6" y="54.2">R2</text>
<text x="31.4" y="63.2">0.1uF</text>
<text x="40.3" y="63.2">0.1uF</text>
<text x="64.5" y="64.4">VCCIO2</text>
<text x="85.6" y="64.4">R6</text>
<text x="85.6" y="61.8">R5</text>
<text x="28.5" y="70.8">GND</text>
<text x="37.4" y="70.8">GND</text>
<text x="64.5" y="68.2">VOUT1V2</text>
<text x="85.6" y="66.9">R7</text>
<text x="85.5" y="77.1">G4</text>
<text x="85.5" y="74.5">G3</text>
<text x="85.5" y="72">G2</text>
<text x="112.5" y="74.6">RN1</text>
<text x="120.7" y="77.2">33 Ohms</text>
<text x="31.2" y="81">C2</text>
<text x="40.1" y="81">C7</text>
<text x="52.8" y="80.5" transform="rotate(-90 52.8 80.5)">10k</text>
<text x="54.8" y="80.1" transform="rotate(-90 54.8 80.1)">R3</text>
<text x="64.5" y="79.6">PD_N</text>
<text x="85.5" y="82.2">G6</text>
<text x="85.5" y="79.6">G5</text>
<text x="31.4" y="86">10uF</text>
<text x="40.3" y="86">0.1uF</text>
<text x="64.5" y="89.8">GPIO0</text>
<text x="64.5" y="84.7">INT_N</text>
<text x="85.5" y="84.7">G7</text>
<text x="85.6" y="89.8">B2</text>
<text x="28.5" y="93.7">GND</text>
<text x="37.4" y="93.7">GND</text>
<text x="64.5" y="92.3">GPIO1</text>
<text x="64.5" y="94.9">GPIO2</text>
<text x="85.6" y="94.9">B4</text>
<text x="85.6" y="92.3">B3</text>
<text x="272.5" y="91.1" transform="rotate(-90 272.5 91.1)">FPC_40</text>
<text x="16.7" y="97.5">P1</text>
<text x="45.9" y="101.3">R4</text>
<text x="85.6" y="99.9">B6</text>
<text x="85.6" y="97.4">B5</text>
<text x="122.7" y="100">RN2</text>
<text x="31.9" y="106.4">R1</text>
<text x="35.9" y="107.6">33</text>
<text x="38.3" y="103.8">R2</text>
<text x="43.5" y="105.1">33</text>
<text x="51.1" y="102.6">33</text>
<text x="64.5" y="102.5">SCK</text>
<text x="64.5" y="105">MISO</text>
<text x="64.5" y="107.6">MOSI</text>
<text x="83.1" y="106.3">PCLK</text>
<text x="85.6" y="102.5">B7</text>
<text x="130.9" y="102.6">33 Ohms</text>
<text x="15.8" y="111.3" transform="rotate(-90 15.8 111.3)">CONN_01X06</text>
<text x="45.9" y="108.9">R5</text>
<text x="51.1" y="110.2">33</text>
<text x="64.5" y="110.1">CS_N</text>
<text x="81.7" y="111.4">HSYNC</text>
<text x="81.8" y="113.9">VSYNC</text>
<text x="83.7" y="108.8">DISP</text>
<text x="85.4" y="116.5">DE</text>
<text x="23.4" y="121.6">GND</text>
<text x="33.1" y="122.9">C3</text>
<text x="64.5" y="120.3">AUDIO_L</text>
<text x="85.2" y="125.3">YM</text>
<text x="85.5" y="122.8">XP</text>
<text x="33.4" y="128">100pF</text>
<text x="85.2" y="127.9">XM</text>
<text x="85.5" y="130.4">YP</text>
<text x="126.5" y="128">RN3</text>
<text x="28.5" y="135.6">GND</text>
<text x="64.5" y="135.5">X1</text>
<text x="83.2" y="135.5">BKLT</text>
<text x="38.6" y="138.1">12 MHz</text>
<text x="43.9" y="143.2">Y1</text>
<text x="64.5" y="138">X2</text>
<text x="79.2" y="139.3">GND_PAD</text>
<text x="70.5" y="144" transform="rotate(-90 70.5 144)">GND</text>
<text x="74.3" y="144" transform="rotate(-90 74.3 144)">GND</text>
<text x="80.6" y="144" transform="rotate(-90 80.6 144)">GND</text>
<text x="84.5" y="144" transform="rotate(-90 84.5 144)">GND</text>
<text x="106.1" y="147">0.22 uF</text>
<text x="145.4" y="148.3" transform="rotate(-90 145.4 148.3)">C1</text>
<text x="148" y="148.3" transform="rotate(-90 148 148.3)">C2</text>
<text x="150.5" y="148.3" transform="rotate(-90 150.5 148.3)">C3</text>
<text x="153" y="148.3" transform="rotate(-90 153 148.3)">C4</text>
<text x="155.6" y="148.3" transform="rotate(-90 155.6 148.3)">C5</text>
<text x="158.1" y="148.3" transform="rotate(-90 158.1 148.3)">C6</text>
<text x="160.7" y="148.3" transform="rotate(-90 160.7 148.3)">C7</text>
<text x="163.2" y="148.3" transform="rotate(-90 163.2 148.3)">C8</text>
<text x="181" y="148.3" transform="rotate(-90 181 148.3)">C1</text>
<text x="183.5" y="148.3" transform="rotate(-90 183.5 148.3)">C2</text>
<text x="186.1" y="148.3" transform="rotate(-90 186.1 148.3)">C3</text>
<text x="188.6" y="148.3" transform="rotate(-90 188.6 148.3)">C4</text>
<text x="191.1" y="148.3" transform="rotate(-90 191.1 148.3)">C5</text>
<text x="193.7" y="148.3" transform="rotate(-90 193.7 148.3)">C6</text>
<text x="196.2" y="148.3" transform="rotate(-90 196.2 148.3)">C7</text>
<text x="198.8" y="148.3" transform="rotate(-90 198.8 148.3)">C8</text>
<text x="216.5" y="148.3" transform="rotate(-90 216.5 148.3)">C1</text>
<text x="219.1" y="148.3" transform="rotate(-90 219.1 148.3)">C2</text>
<text x="221.6" y="148.3" transform="rotate(-90 221.6 148.3)">C3</text>
<text x="224.2" y="148.3" transform="rotate(-90 224.2 148.3)">C4</text>
<text x="226.7" y="148.3" transform="rotate(-90 226.7 148.3)">C5</text>
<text x="229.2" y="148.3" transform="rotate(-90 229.2 148.3)">C6</text>
<text x="231.8" y="148.3" transform="rotate(-90 231.8 148.3)">C7</text>
<text x="234.3" y="148.3" transform="rotate(-90 234.3 148.3)">C8</text>
<text x="253.4" y="148.1">MH1</text>
<text x="259.7" y="148.1">MH2</text>
<text x="266.1" y="148.1">MH3</text>
<text x="272.4" y="148.1">MH4</text>
<text x="278.7" y="149.5">GND</text>
<text x="33.8" y="152.1">C4</text>
<text x="44.6" y="152.1">C8</text>
<text x="67.9" y="154.6">GNDGND</text>
<text x="78.1" y="154.6">GNDGND</text>
<text x="92" y="154.6">GND</text>
<text x="106.9" y="154.6">C15</text>
<text x="116.6" y="150.8">20k</text>
<text x="117" y="152.9">R9</text>
<text x="144.5" y="150.7">GND</text>
<text x="158.9" y="150.7">GND</text>
<text x="180.1" y="150.7">GND</text>
<text x="194.4" y="150.7">GND</text>
<text x="215.6" y="150.7">GND</text>
<text x="230" y="150.7">GND</text>
<text x="33.9" y="157.2">20pF</text>
<text x="43.5" y="157.2">20pF</text>
<text x="68.9" y="161">1k</text>
<text x="81.6" y="161">1k</text>
<text x="94.3" y="161">1k</text>
<text x="135.2" y="159.7">GND</text>
<text x="145.7" y="158.7">+5V</text>
<text x="169.5" y="159.7">GND</text>
<text x="205.1" y="159.7">GND</text>
<text x="239.3" y="159.7">GND GND</text>
<text x="31.1" y="167.3">GND</text>
<text x="46.3" y="167.3">GND</text>
<text x="68.7" y="163">R6</text>
<text x="77.1" y="164.8">C10</text>
<text x="81.4" y="163">R7</text>
<text x="89.8" y="164.8">C12</text>
<text x="94.1" y="163">R8</text>
<text x="102.5" y="164.8">C14</text>
<text x="129.8" y="163.5">C18</text>
<text x="138.4" y="163.5">NL</text>
<text x="151.4" y="162.2">C19</text>
<text x="160.4" y="162.2">1 uF</text>
<text x="253.3" y="162.2">GND</text>
<text x="259.7" y="162.2">GND</text>
<text x="266" y="162.2">GND</text>
<text x="272.4" y="162.2">GND</text>
<text x="19.5" y="173.6">VBUS</text>
<text x="46.7" y="173.6">V+</text>
<text x="77.5" y="169.9">0.0047uF</text>
<text x="90.2" y="169.9">0.0047uF</text>
<text x="102.9" y="169.9">0.0047uF</text>
<text x="134.3" y="173.2">R10</text>
<text x="134.4" y="171.1">20k</text>
<text x="164.4" y="171.1">GND</text>
<text x="17.2" y="179.8" transform="rotate(-90 17.2 179.8)">USB_B</text>
<text x="22.1" y="178.7">D+</text>
<text x="46.7" y="178.7">D+</text>
<text x="52.7" y="175.3" transform="rotate(-90 52.7 175.3)">sld</text>
<text x="74.2" y="177.5">GND</text>
<text x="86.9" y="177.5">GND</text>
<text x="99.6" y="177.5">GND</text>
<text x="109.4" y="178.8">C16</text>
<text x="118.3" y="178.8">1uF</text>
<text x="130.6" y="178.7">IN-</text>
<text x="138.1" y="178.7">Vcc</text>
<text x="160.5" y="177.5">Speaker</text>
<text x="164.3" y="175.6">LS1</text>
<text x="19.7" y="180.8" transform="rotate(-90 19.7 180.8)">shield</text>
<text x="20.4" y="181.2">GND</text>
<text x="27.4" y="184.2" transform="rotate(-90 27.4 184.2)">P2</text>
<text x="45" y="184.2" transform="rotate(-90 45 184.2)">P3</text>
<text x="46.7" y="181.2">GND</text>
<text x="52.7" y="180.8" transform="rotate(-90 52.7 180.8)">sld</text>
<text x="55.1" y="181.4" transform="rotate(-90 55.1 181.4)">USB_A_FP</text>
<text x="130.6" y="183.8">BPS</text>
<text x="130.6" y="181.2">IN+</text>
<text x="136.4" y="183.8">OUT+</text>
<text x="136.9" y="181.2">OUT-</text>
<text x="30.6" y="187">PWR_FLAG</text>
<text x="107.3" y="187.6">GND</text>
<text x="130.6" y="186.3">SDB</text>
<text x="137.3" y="186.3">GND</text>
<text x="33" y="195.3">GNDA</text>
<text x="47.1" y="194.6">PWR_FLAG</text>
<text x="145.4" y="195.3">GND</text>
</g>
</svg>
